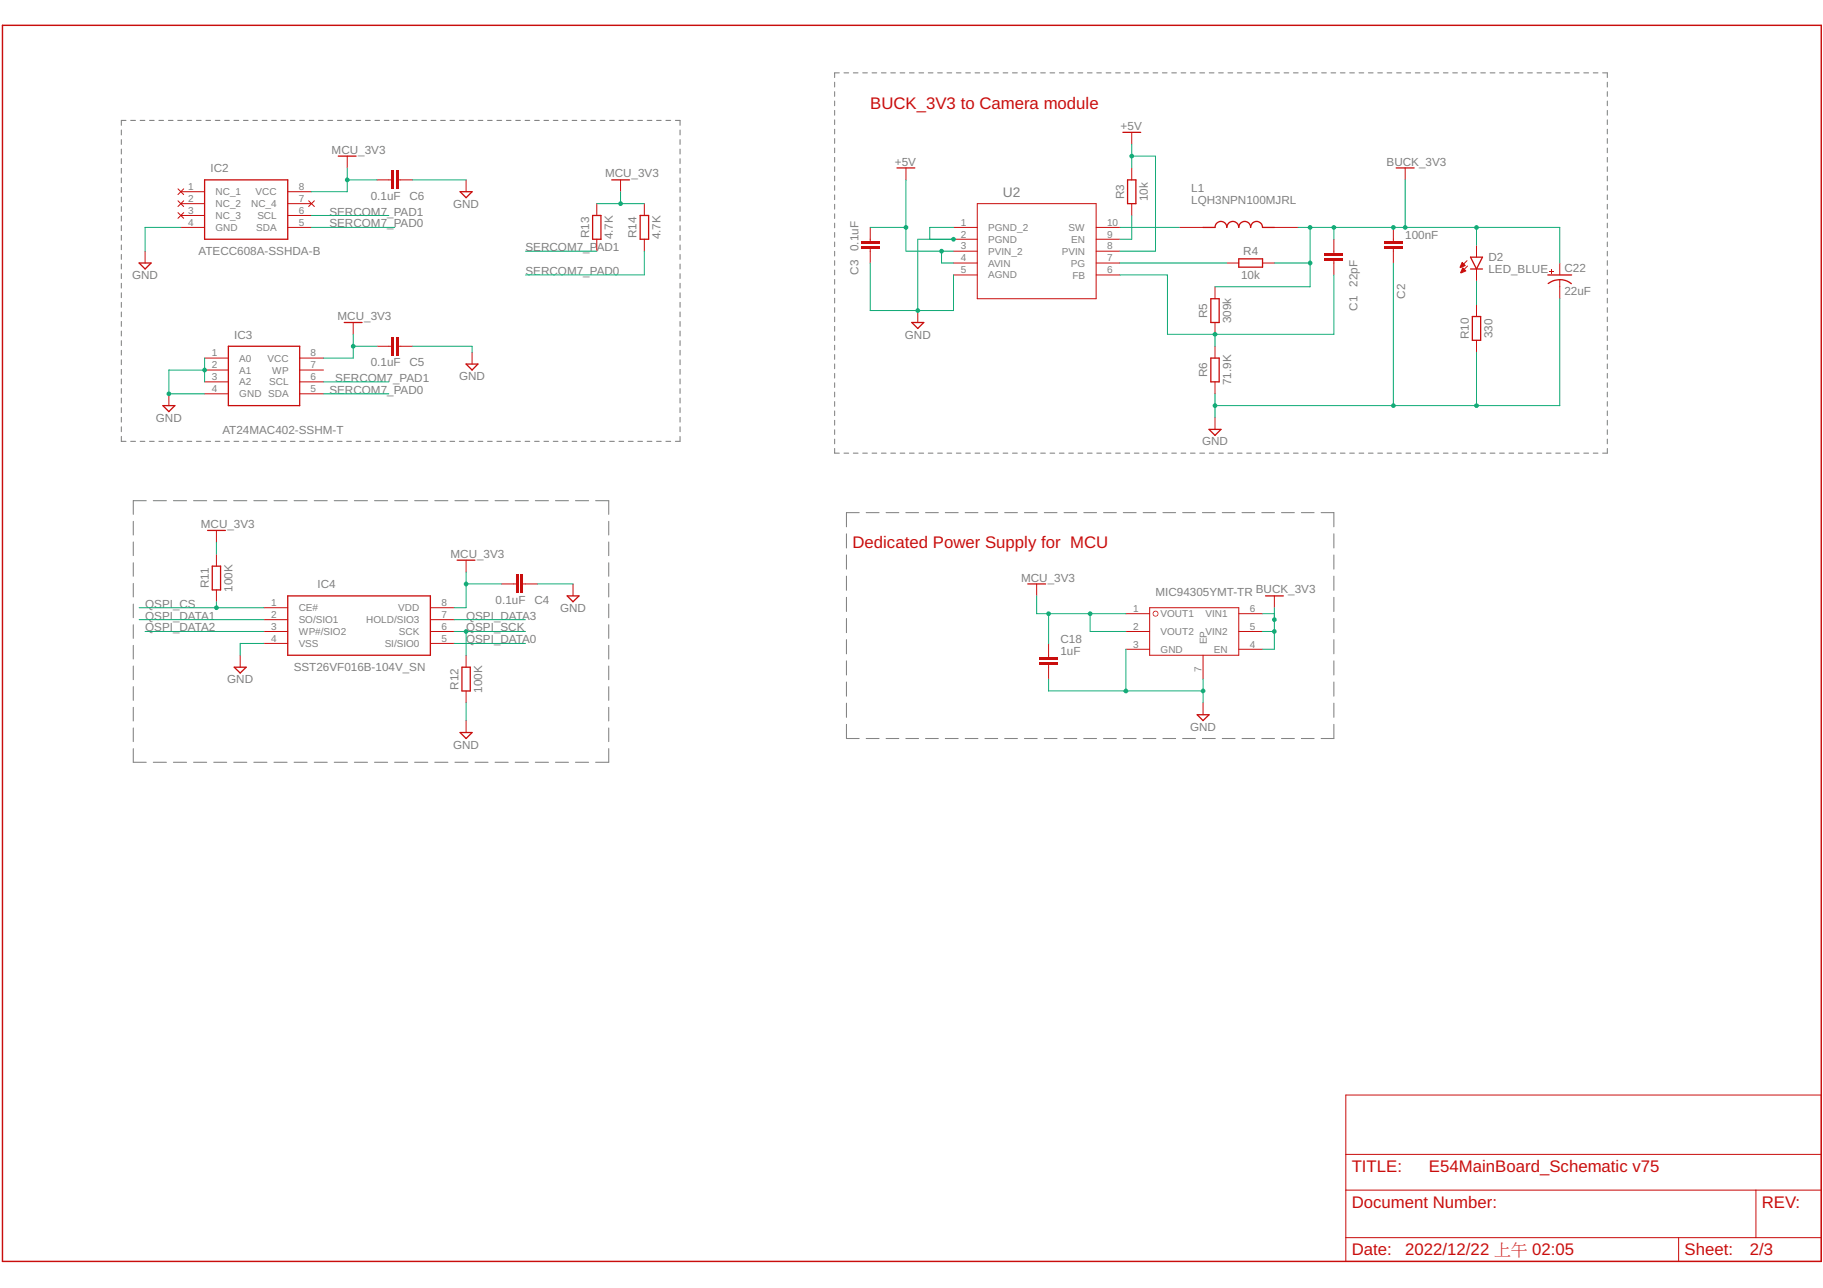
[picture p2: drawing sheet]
<svg xmlns="http://www.w3.org/2000/svg" width="297mm" height="210mm" viewBox="0 0 297 210" stroke-linecap="round" stroke-linejoin="round" font-family="sans-serif">
<g fill="none" stroke="#808080" stroke-width=".17">
<path d="M20.5 19.6h-.7v.8M21.3 19.6h.8M22.8 19.6h.8M24.4 19.6h.7M25.9 19.6h.7M27.4 19.6h.8M29 19.6h.7M30.5 19.6h.7M32 19.6h.8M33.5 19.6h.8M35.1 19.6h.7M36.6 19.6h.8"/>
<path d="M38.1 19.6h.8M39.7 19.6h.7M41.2 19.6h.8M42.7 19.6h.8M44.3 19.6h.7M45.8 19.6h.7M47.3 19.6h.8M48.8 19.6h.8M50.4 19.6h.7M51.9 19.6h.8M53.4 19.6h.8M55 19.6h.7"/>
<path d="M56.5 19.6h.8M58 19.6h.8M59.5 19.6h.8M61.1 19.6h.7M62.6 19.6h.8M64.1 19.6h.8M65.7 19.6h.7M67.2 19.6h.8M68.7 19.6h.8M70.3 19.6h.7M71.8 19.6h.8M73.3 19.6h.8"/>
<path d="M74.8 19.6h.8M76.4 19.6h.8M77.9 19.6h.8M79.4 19.6h.8M81 19.6h.7M82.5 19.6h.8M84 19.6h.8M85.6 19.6h.7M87.1 19.6h.8M88.6 19.6h.8M90.1 19.6h.8M91.7 19.6h.8"/>
<path d="M93.2 19.6h.8M94.7 19.6h.8M96.3 19.6h.7M97.8 19.6h.8M99.3 19.6h.8M100.9 19.6h.7M102.4 19.6h.8M103.9 19.6h.8M105.5 19.6h.7M107 19.6h.7M108.5 19.6h.8M110 19.6h.8v.8"/>
<path d="M136 13.4v.8M136 14.9v.8M136 16.5v.7M136 18v.8M136 19.5v.8M136.8 11.9h-.8v.7M137.5 11.9h.8M139 11.9h.8M140.6 11.9h.7M142.1 11.9h.8M143.6 11.9h.8M145.1 11.9h.8"/>
<path d="M146.7 11.9h.7M148.2 11.9h.7M149.7 11.9h.8M151.3 11.9h.7M152.8 11.9h.7M154.3 11.9h.8M155.8 11.9h.8M157.4 11.9h.7M158.9 11.9h.7M160.4 11.9h.8M161.9 11.9h.8M163.4 11.9h.8"/>
<path d="M165 11.9h.8M166.5 11.9h.8M168 11.9h.8M169.6 11.9h.7M171.1 11.9h.8M172.6 11.9h.8M174.1 11.9h.8M175.7 11.9h.7M177.2 11.9h.7M178.7 11.9h.8M180.2 11.9h.8M181.8 11.9h.7"/>
<path d="M183.3 11.9h.8M184.8 11.9h.8M186.4 11.9h.7M187.9 11.9h.7M189.4 11.9h.8M190.9 11.9h.8M192.4 11.9h.8M194 11.9h.7M195.5 11.9h.8M197 11.9h.8M198.6 11.9h.7M200.1 11.9h.8"/>
<path d="M201.6 11.9h.8M203.1 11.9h.8M204.7 11.9h.7M206.2 11.9h.7M207.7 11.9h.8M209.2 11.9h.8M210.8 11.9h.7M212.3 11.9h.8M213.8 11.9h.8M215.3 11.9h.8M216.9 11.9h.7M218.4 11.9h.8"/>
<path d="M219.9 11.9h.8M221.4 11.9h.8M223 11.9h.7M224.5 11.9h.8M226 11.9h.8M227.6 11.9h.7M229.1 11.9h.7M230.6 11.9h.8M232.1 11.9h.8M233.7 11.9h.7M235.2 11.9h.7M236.7 11.9h.8"/>
<path d="M238.2 11.9h.8M239.8 11.9h.7M241.3 11.9h.7M242.8 11.9h.8M244.3 11.9h.8M245.9 11.9h.7M247.4 11.9h.8M248.9 11.9h.8M250.4 11.9h.8M252 11.9h.7M253.5 11.9h.8M255 11.9h.8"/>
<path d="M256.5 11.9h.8M258.1 11.9h.7M259.6 11.9h.8M261.1 11.9h.8v.7M261.9 13.4v.8M261.9 14.9v.8M261.9 16.5v.7M261.9 18v.8M261.9 19.5v.8M19.8 21.2v.8M19.8 22.8v.7M19.8 24.3v.8"/>
<path d="M19.8 25.9v.8M19.8 27.4v.8M19.8 29v.8M19.8 30.5v.8M19.8 32.1v.8M19.8 33.7v.8M19.8 35.2v.8M19.8 36.8v.8M19.8 38.4v.8M19.8 39.9v.8M110.8 21.2v.8M110.8 22.8v.7"/>
<path d="M110.8 24.3v.8M110.8 25.9v.8M110.8 27.4v.8M110.8 29v.8M110.8 30.5v.8M110.8 32.1v.8M110.8 33.7v.8M110.8 35.2v.8M110.8 36.8v.8M110.8 38.4v.8M110.8 39.9v.8M136 21.1v.7"/>
<path d="M136 22.6v.8M136 24.1v.8M136 25.7v.7M136 27.2v.7M136 28.7v.8M136 30.2v.8M136 31.8v.7M136 33.3v.8M136 34.8v.8M136 36.4v.7M136 37.9v.8M136 39.4v.8"/>
<path d="M261.9 21.1v.7M261.9 22.6v.8M261.9 24.1v.8M261.9 25.7v.7M261.9 27.2v.7M261.9 28.7v.8M261.9 30.2v.8M261.9 31.8v.7M261.9 33.3v.8M261.9 34.8v.8M261.9 36.4v.7M261.9 37.9v.8"/>
<path d="M261.9 39.4v.8M19.8 41.5v.8M19.8 43v.8M19.8 44.6v.8M19.8 46.2v.7M19.8 47.7v.8M19.8 49.3v.8M19.8 50.8v.8M19.8 52.4v.8M19.8 54v.8M19.8 55.5v.8M19.8 57.1v.8"/>
<path d="M19.8 58.6v.8M110.8 41.5v.8M110.8 43v.8M110.8 44.6v.8M110.8 46.2v.7M110.8 47.7v.8M110.8 49.3v.8M110.8 50.8v.8M110.8 52.4v.8M110.8 54v.8M110.8 55.5v.8M110.8 57.1v.8"/>
<path d="M110.8 58.6v.8M136 41v.7M136 42.5v.7M136 44v.8M136 45.6v.7M136 47.1v.7M136 48.6v.8M136 50.1v.8M136 51.7v.7M136 53.2v.8M136 54.7v.8M136 56.3v.7"/>
<path d="M136 57.8v.7M136 59.3v.8M261.9 41v.7M261.9 42.5v.7M261.9 44v.8M261.9 45.6v.7M261.9 47.1v.7M261.9 48.6v.8M261.9 50.1v.8M261.9 51.7v.7M261.9 53.2v.8M261.9 54.7v.8"/>
<path d="M261.9 56.3v.7M261.9 57.8v.7M261.9 59.3v.8M19.8 60.2v.8M19.8 61.8v.8M19.8 63.3v.8M19.8 64.9v.8M19.8 66.4v.8M19.8 68v.8M19.8 69.6v.8M19.8 71.1v.8h.7M21.3 71.9h.8"/>
<path d="M22.8 71.9h.8M24.4 71.9h.7M25.9 71.9h.7M27.4 71.9h.8M29 71.9h.7M30.5 71.9h.7M32 71.9h.8M33.5 71.9h.8M35.1 71.9h.7M36.6 71.9h.8M38.1 71.9h.8M39.7 71.9h.7"/>
<path d="M41.2 71.9h.8M42.7 71.9h.8M44.3 71.9h.7M45.8 71.9h.7M47.3 71.9h.8M48.8 71.9h.8M50.4 71.9h.7M51.9 71.9h.8M53.4 71.9h.8M55 71.9h.7M56.5 71.9h.8M58 71.9h.8"/>
<path d="M59.5 71.9h.8M61.1 71.9h.7M62.6 71.9h.8M64.1 71.9h.8M65.7 71.9h.7M67.2 71.9h.8M68.7 71.9h.8M70.3 71.9h.7M71.8 71.9h.8M73.3 71.9h.8M74.8 71.9h.8M76.4 71.9h.8"/>
<path d="M77.9 71.9h.8M79.4 71.9h.8M81 71.9h.7M82.5 71.9h.8M84 71.9h.8M85.6 71.9h.7M87.1 71.9h.8M88.6 71.9h.8M90.1 71.9h.8M91.7 71.9h.8M93.2 71.9h.8M94.7 71.9h.8"/>
<path d="M96.3 71.9h.7M97.8 71.9h.8M99.3 71.9h.8M100.9 71.9h.7M102.4 71.9h.8M103.9 71.9h.8M105.5 71.9h.7M107 71.9h.7M108.5 71.9h.8M110.8 60.2v.8M110.8 61.8v.8M110.8 63.3v.8"/>
<path d="M110.8 64.9v.8M110.8 66.4v.8M110.8 68v.8M110.8 69.6v.8M110.8 71.1v.8h-.8M136 60.9v.7M136 62.4v.7M136 63.9v.8M136 65.4v.8M136 67v.7M136 68.5v.8M136 70v.8"/>
<path d="M136 71.6v.7M136 73.1v.8h.8M137.5 73.9h.8M139 73.9h.8M140.6 73.9h.7M142.1 73.9h.8M143.6 73.9h.8M145.1 73.9h.8M146.7 73.9h.7M148.2 73.9h.7M149.7 73.9h.8M151.3 73.9h.7"/>
<path d="M152.8 73.9h.7M154.3 73.9h.8M155.8 73.9h.8M157.4 73.9h.7M158.9 73.9h.7M160.4 73.9h.8M161.9 73.9h.8M163.4 73.9h.8M165 73.9h.8M166.5 73.9h.8M168 73.9h.8M169.6 73.9h.7"/>
<path d="M171.1 73.9h.8M172.6 73.9h.8M174.1 73.9h.8M175.7 73.9h.7M177.2 73.9h.7M178.7 73.9h.8M180.2 73.9h.8M181.8 73.9h.7M183.3 73.9h.8M184.8 73.9h.8M186.4 73.9h.7M187.9 73.9h.7"/>
<path d="M189.4 73.9h.8M190.9 73.9h.8M192.4 73.9h.8M194 73.9h.7M195.5 73.9h.8M197 73.9h.8M198.6 73.9h.7M200.1 73.9h.8M201.6 73.9h.8M203.1 73.9h.8M204.7 73.9h.7M206.2 73.9h.7"/>
<path d="M207.7 73.9h.8M209.2 73.9h.8M210.8 73.9h.7M212.3 73.9h.8M213.8 73.9h.8M215.3 73.9h.8M216.9 73.9h.7M218.4 73.9h.8M219.9 73.9h.8M221.4 73.9h.8M223 73.9h.7M224.5 73.9h.8"/>
<path d="M226 73.9h.8M227.6 73.9h.7M229.1 73.9h.7M230.6 73.9h.8M232.1 73.9h.8M233.7 73.9h.7M235.2 73.9h.7M236.7 73.9h.8M238.2 73.9h.8M239.8 73.9h.7M241.3 73.9h.7M242.8 73.9h.8"/>
<path d="M244.3 73.9h.8M245.9 73.9h.7M247.4 73.9h.8M248.9 73.9h.8M250.4 73.9h.8M252 73.9h.7M253.5 73.9h.8M255 73.9h.8M256.5 73.9h.8M258.1 73.9h.7M259.6 73.9h.8M261.9 60.9v.7"/>
<path d="M261.9 62.4v.7M261.9 63.9v.8M261.9 65.4v.8M261.9 67v.7M261.9 68.5v.8M261.9 70v.8M261.9 71.6v.7M261.9 73.1v.8h-.8M21.7 85v2.2M21.7 88.3v2.3M21.7 91.7v2.2M21.7 95.1v2.2"/>
<path d="M21.7 98.4v2.3M23.8 81.6h-2.1v2.2M25 81.6h2.1M28.3 81.6h2.1M31.5 81.6h2.2M34.8 81.6h2.1M38.1 81.6h2.1M41.4 81.6h2.1M44.6 81.6h2.2M47.9 81.6h2.1M51.2 81.6h2.1M54.5 81.6h2.1"/>
<path d="M57.7 81.6h2.2M61 81.6h2.2M64.3 81.6h2.1M67.6 81.6h2.1M70.8 81.6h2.2M74.1 81.6h2.2M77.4 81.6h2.1M80.7 81.6h2.1M83.9 81.6h2.2M87.2 81.6h2.2M90.5 81.6h2.1M93.8 81.6h2.1"/>
<path d="M97 81.6h2.2v2.2M99.2 85v2.2M99.2 88.3v2.3M99.2 91.7v2.2M99.2 95.1v2.2M99.2 98.4v2.3M137.9 87v2.3M137.9 90.4v2.4M137.9 93.9v2.3M137.9 97.3v2.4M140 83.5h-2.1v2.4M141.1 83.5h2.1"/>
<path d="M144.4 83.5h2.1M147.6 83.5h2.1M150.8 83.5h2.1M154 83.5h2.1M157.3 83.5h2M160.5 83.5h2.1M163.7 83.5h2.1M166.9 83.5h2.1M170.2 83.5h2M173.4 83.5h2.1M176.6 83.5h2.1M179.8 83.5h2.1"/>
<path d="M183 83.5h2.1M186.3 83.5h2M189.5 83.5h2.1M192.7 83.5h2.1M195.9 83.5h2.1M199.2 83.5h2M202.4 83.5h2M205.6 83.5h2.1M208.8 83.5h2.1M212 83.5h2.1M215.3 83.5h2v2.4M217.3 87v2.3"/>
<path d="M217.3 90.4v2.4M217.3 93.9v2.3M217.3 97.3v2.4M21.7 101.8v2.2M21.7 105.2v2.2M21.7 108.5v2.3M21.7 111.9v2.2M21.7 115.3v2.2M21.7 118.6v2.3M99.2 101.8v2.2M99.2 105.2v2.2M99.2 108.5v2.3"/>
<path d="M99.2 111.9v2.2M99.2 115.3v2.2M99.2 118.6v2.3M137.9 100.8v2.3M137.9 104.2v2.4M137.9 107.7v2.3M137.9 111.1v2.4M137.9 114.6v2.3M137.9 118v2.4h2.1M217.3 100.8v2.3M217.3 104.2v2.4M217.3 107.7v2.3"/>
<path d="M217.3 111.1v2.4M217.3 114.6v2.3M217.3 118v2.4h-2M21.7 122v2.2h2.1M25 124.2h2.1M28.3 124.2h2.1M31.5 124.2h2.2M34.8 124.2h2.1M38.1 124.2h2.1M41.4 124.2h2.1M44.6 124.2h2.2M47.9 124.2h2.1"/>
<path d="M51.2 124.2h2.1M54.5 124.2h2.1M57.7 124.2h2.2M61 124.2h2.2M64.3 124.2h2.1M67.6 124.2h2.1M70.8 124.2h2.2M74.1 124.2h2.2M77.4 124.2h2.1M80.7 124.2h2.1M83.9 124.2h2.2M87.2 124.2h2.2"/>
<path d="M90.5 124.2h2.1M93.8 124.2h2.1M99.2 122v2.2h-2.2M141.1 120.4h2.1M144.4 120.4h2.1M147.6 120.4h2.1M150.8 120.4h2.1M154 120.4h2.1M157.3 120.4h2M160.5 120.4h2.1M163.7 120.4h2.1M166.9 120.4h2.1"/>
<path d="M170.2 120.4h2M173.4 120.4h2.1M176.6 120.4h2.1M179.8 120.4h2.1M183 120.4h2.1M186.3 120.4h2M189.5 120.4h2.1M192.7 120.4h2.1M195.9 120.4h2.1M199.2 120.4h2M202.4 120.4h2M205.6 120.4h2.1"/>
<path d="M208.8 120.4h2.1M212 120.4h2.1"/>
</g>
<path d="M.4 4.1h296.4v201.5h-296.4z" fill="none" stroke="#c90d0c" stroke-width=".23"/>
<g fill="none" stroke="#c90d0c" stroke-width=".16">
<path d="M29 30.8l.9 .9M29 32.7l.9 1M29 34.6l.9 1M29.5 31.2h3.8M29.5 33.2h3.8M29.5 35.1h3.8M29.5 37.1h3.8M29.9 30.8l-.9 .9M29.9 32.7l-.9 1M29.9 34.6l-.9 1M46.9 31.2h3.9M46.9 33.2h3.9"/>
<path d="M46.9 35.1h3.9M46.9 37.1h3.9M50.3 32.7l.9 1M51.2 32.7l-.9 1M155.4 37.1h3.8M155.4 39h3.8M159.2 33.2h19.4v15.5h-19.4zM178.6 37.1h3.9M178.6 39h3.9M184.4 21.6v1.9M184.4 27.4v1.9M184.4 33.2v1.9"/>
<path d="M192.2 37.1h3.8M207.6 37.1h3.9M33.3 58.4h3.9M48.8 58.4h3.9M155.4 40.9h3.8M155.4 42.9h3.8M155.4 44.8h3.8M178.6 40.9h3.9M178.6 42.9h3.9M178.6 44.8h3.9M198 46.7v2M198 52.6v1.9"/>
<path d="M198 56.4v2M199.9 42.9h1.9M205.7 42.9h1.9M33.3 60.3h3.9M33.3 62.2h3.9M33.3 64.2h3.9M48.8 60.3h3.9M48.8 62.2h3.9M48.8 64.2h3.9M198 62.2v2M198 68.1v1.9M43 99h3.9"/>
<path d="M70.1 99h3.9M43 101h3.9M43 102.9h3.9M43 104.9h3.9M70.1 101h3.9M70.1 102.9h3.9M70.1 104.9h3.9M219.3 178.5h77.5v27.1h-77.5zM219.3 194h77.5M219.3 188.1h77.5M286.1 194v7.7M219.3 201.7h77.5"/>
<path d="M273.5 201.7v3.9"/>
</g>
<path d="M33.3 29.3h13.6v9.7h-13.6zM183 21.6h2.9M183.7 29.3h1.4v3.9h-1.4zM196 37.1h2a.96 .96 0 0 1 .9-1 .96 .96 0 0 1 1 1 .97 .97 0 0 1 1-1 .97 .97 0 0 1 .9 1 .96 .96 0 0 1 1-1 .96 .96 0 0 1 1 1 .97 .97 0 0 1 .9-1 .97 .97 0 0 1 1 1h1.9M37.2 56.4h11.6v9.7h-11.6zM197.3 48.7h1.3v3.9h-1.3zM197.3 58.4h1.3v3.8h-1.3zM201.8 42.2h3.9v1.3h-3.9zM197 70h1.9l-.9 1zM46.9 97.1h23.2v9.7h-23.2z" fill="none" stroke="#c90d0c" stroke-width=".21"/>
<path d="M215.8 42.3h3.1" fill="none" stroke="#c90d0c" stroke-width=".38"/>
<path d="M215.8 42.1h3.1v.4h-3.1zM215.8 42.1v.4h3.1v-.4z" fill="#c90d0c"/>
<path d="M215.8 41.5h3.1" fill="none" stroke="#c90d0c" stroke-width=".38"/>
<path d="M215.8 41.3h3.1v.4h-3.1zM215.8 41.3v.4h3.1v-.4z" fill="#c90d0c"/>
<path d="M217.3 39v2.3M217.3 42.5v2.3" fill="none" stroke="#c90d0c" stroke-width=".16"/>
<path d="M225.5 40.3h3.1" fill="none" stroke="#c90d0c" stroke-width=".38"/>
<path d="M225.5 40.2h3.1v.3h-3.1zM225.5 40.2v.3h3.1v-.3z" fill="#c90d0c"/>
<path d="M225.5 39.6h3.1" fill="none" stroke="#c90d0c" stroke-width=".38"/>
<path d="M225.5 39.4h3.1v.4h-3.1zM225.5 39.4v.4h3.1v-.4z" fill="#c90d0c"/>
<path d="M147.6 27.4v1.9M227 37.1v2.3M149.5 50.6v2M227 40.5v2.4" fill="none" stroke="#c90d0c" stroke-width=".16"/>
<path d="M146.2 27.4h2.9M148.6 52.6h1.9l-1 .9z" fill="none" stroke="#c90d0c" stroke-width=".21"/>
<path d="M140.3 40.3h3" fill="none" stroke="#c90d0c" stroke-width=".38"/>
<path d="M140.2 40.2h3.1v.3h-3zM140.3 40.2v.3h3v-.3z" fill="#c90d0c"/>
<path d="M140.3 39.6h3" fill="none" stroke="#c90d0c" stroke-width=".38"/>
<path d="M140.2 39.4h3.1v.4h-3zM140.3 39.4v.4h3v-.4z" fill="#c90d0c"/>
<g fill="none" stroke="#c90d0c" stroke-width=".16">
<path d="M141.8 37.1v2.3M23.6 40.9v2M141.8 40.5v2.4M27.5 64.2v1.9M187.3 99h14.5v7.8h-14.5zM39.1 106.8v1.9M183.5 100h3.8M183.5 102.9h3.8M183.5 105.8h3.8M196 106.8v3.9M201.8 100h3.9M201.8 102.9h3.9"/>
<path d="M201.8 105.8h3.9"/>
</g>
<path d="M22.7 42.9h1.9l-1 .9zM26.5 66.1h2l-1 1zM38.2 108.7h1.9l-1 1z" fill="none" stroke="#c90d0c" stroke-width=".21"/>
<path d="M188 99.7a.47 .47 0 0 1 .7 .1 .47 .47 0 0 1-.3 .6 .47 .47 0 0 1-.6-.4h.1a.36 .36 0 0 1 .5-.4 .36 .36 0 0 1 .2 .6 .36 .36 0 0 1-.6 0l-.2-.2z" fill-rule="evenodd" fill="#c90d0c"/>
<path d="M188 99.7l.1-.2 .4 .1 .2 .3v.4l-.4 .2-.3-.1-.2-.4h.1l.1-.3h.5l.1 .2-.1 .4-.3 .1-.4-.4zM188 99.7l-.2 .3 .4 .4 .3-.1 .1-.2-.1-.4h-.3l-.4 .3 .2 .4 .3 .1 .4-.2v-.4l-.2-.3-.4-.1z" fill="#c90d0c"/>
<path d="M167.5 95.2h2.9M206.2 97.1h2.9M195.1 116.5h1.9l-1 .9z" fill="none" stroke="#c90d0c" stroke-width=".21"/>
<path d="M168.9 95.2v1.9M207.6 97.1v1.9M196 114.5v2" fill="none" stroke="#c90d0c" stroke-width=".16"/>
<path d="M169.3 108.1h3.1" fill="none" stroke="#c90d0c" stroke-width=".38"/>
<path d="M169.3 107.9h3.1v.4h-3.1zM169.3 107.9v.4h3.1v-.4z" fill="#c90d0c"/>
<path d="M169.3 107.4h3.1" fill="none" stroke="#c90d0c" stroke-width=".38"/>
<path d="M169.3 107.2h3.1v.4h-3.1zM169.3 107.2v.4h3.1v-.4z" fill="#c90d0c"/>
<g fill="none" stroke="#c90d0c" stroke-width=".16">
<path d="M240.6 40v1.9M57.6 52.6v1.9M239 42.5l-1 1M239.1 43.3l-1 1.1M240.6 43.8v2M240.6 49.7v1.9M240.6 55.5v1.9M35.3 86.4v2M35.3 90.3v2M35.3 96.1v2M75.9 91.3v1.9M75.9 106.8v1.9"/>
<path d="M75.9 112.6v1.9M75.9 117.4v2M170.9 104.9v2.3M170.9 108.3v2.4"/>
</g>
<path d="M56.1 52.6h2.9M239.6 41.9h2l-1 1.9zM239.6 43.8h2M239.9 51.6h1.4v3.9h-1.4zM33.8 86.4h2.9M34.6 92.3h1.3v3.8h-1.3zM74.5 91.3h2.9M75 119.4h1.9l-1 1zM75.3 108.7h1.3v3.9h-1.3z" fill="none" stroke="#c90d0c" stroke-width=".21"/>
<g fill="#c90d0c" stroke="#c90d0c" stroke-width=".16">
<path d="M238.2 42.8l.5 .5-.7 .3z" fill-rule="evenodd"/>
<path d="M238.3 43.6l.5 .5-.7 .4z" fill-rule="evenodd"/>
</g>
<path d="M85 93.6v3.1" fill="none" stroke="#c90d0c" stroke-width=".38"/>
<path d="M84.9 93.6h.3v3.1h-.3zM84.9 93.6v3.1h.3v-3.1z" fill="#c90d0c"/>
<path d="M84.3 93.6v3.1" fill="none" stroke="#c90d0c" stroke-width=".38"/>
<path d="M84.1 93.6h.4v3.1h-.4zM84.1 93.6v3.1h.4v-3.1z" fill="#c90d0c"/>
<path d="M81.7 95.2h2.4M85.2 95.2h2.4M93.4 95.2v1.9" fill="none" stroke="#c90d0c" stroke-width=".16"/>
<path d="M92.4 97.1h1.9l-.9 1z" fill="none" stroke="#c90d0c" stroke-width=".21"/>
<path d="M64.7 54.9v3.1" fill="none" stroke="#c90d0c" stroke-width=".38"/>
<path d="M64.5 54.9h.4v3.1h-.4zM64.5 54.9v3.1h.4v-3.1z" fill="#c90d0c"/>
<path d="M63.9 54.9v3.1" fill="none" stroke="#c90d0c" stroke-width=".38"/>
<path d="M63.7 54.9h.4v3.1h-.4zM63.7 54.9v3.1h.4v-3.1z" fill="#c90d0c"/>
<path d="M61.4 56.4h2.3M64.9 56.4h2.3" fill="none" stroke="#c90d0c" stroke-width=".16"/>
<path d="M64.7 27.8v3.1" fill="none" stroke="#c90d0c" stroke-width=".38"/>
<path d="M64.5 27.8h.4v3.1h-.4zM64.5 27.8v3.1h.4v-3.1z" fill="#c90d0c"/>
<path d="M63.9 27.8v3.1" fill="none" stroke="#c90d0c" stroke-width=".38"/>
<path d="M63.7 27.8h.4v3.1h-.4zM63.7 27.8v3.1h.4v-3.1z" fill="#c90d0c"/>
<path d="M56.6 25.4v2M61.4 29.3h2.3M64.9 29.3h2.3M75.9 29.3v1.9M97.2 33.2v1.9M97.2 39v1.9M101.1 29.3v1.9M105 33.2v1.9M105 39v1.9M76.9 57.4v1.9M254.1 45.6v1.1" fill="none" stroke="#c90d0c" stroke-width=".16"/>
<path d="M55.1 25.4h2.9M75 31.2h1.9l-1 1zM96.6 35.1h1.3v3.9h-1.3zM99.7 29.3h2.9M104.3 35.1h1.4v3.9h-1.4zM75.9 59.3h2l-1 1zM252.2 44.8h3.9M252.3 46.2a3.1 3.1 0 0 1 3.7 0" fill="none" stroke="#c90d0c" stroke-width=".21"/>
<g fill="#c90d0c">
<path d="M252.4 44.2h.7v.1h-.7z" fill-rule="evenodd"/>
<path d="M252.7 43.9h.1v.7h-.1z" fill-rule="evenodd"/>
</g>
<g fill="#c90d0c">
<path d="M252.4 44.2h.7v.1h-.7zM252.4 44.2v.1h.7v-.1z"/>
<path d="M252.7 43.9h.1v.7h-.1zM252.7 43.9v.7h.1v-.7z"/>
</g>
<path d="M229 27.4v1.9M254.1 42.9v1.9M254.1 46.7v2" fill="none" stroke="#c90d0c" stroke-width=".16"/>
<path d="M227.5 27.4h2.9" fill="none" stroke="#c90d0c" stroke-width=".21"/>
<path d="M227 42.9v23.2M240.6 57.4v8.7M254.1 48.7v17.4h-56.1M198 64.2v3.9" fill="none" stroke="#0dab76" stroke-width=".16"/>
<g fill="#0dab76">
<circle cx="198" cy="66.1" r=".38"/>
<circle cx="227" cy="66.1" r=".38"/>
<circle cx="240.6" cy="66.1" r=".38"/>
</g>
<g fill="#0dab76">
<path d="M197.6 66.1a.4 .4 0 0 1 .8 0 .4 .4 0 0 1-.8 0zM197.6 66.1a.4 .4 0 0 0 .8 0 .4 .4 0 0 0-.8 0z"/>
<path d="M226.7 66.1a.38 .38 0 0 1 .7 0 .38 .38 0 0 1-.7 0zM226.7 66.1a.38 .38 0 0 0 .7 0 .38 .38 0 0 0-.7 0z"/>
<path d="M240.2 66.1a.4 .4 0 0 1 .8 0 .4 .4 0 0 1-.8 0zM240.2 66.1a.4 .4 0 0 0 .8 0 .4 .4 0 0 0-.8 0z"/>
</g>
<path d="M155.4 39h-5.9v11.6M155.4 37.1h-3.9v1.9M141.8 42.9v7.7h13.6v-5.8" fill="none" stroke="#0dab76" stroke-width=".16"/>
<g fill="#0dab76">
<circle cx="149.5" cy="50.6" r=".38"/>
<circle cx="155.4" cy="39" r=".38"/>
</g>
<g fill="#0dab76">
<path d="M149.2 50.6a.38 .38 0 0 1 .7 0 .38 .38 0 0 1-.7 0zM149.2 50.6a.38 .38 0 0 0 .7 0 .38 .38 0 0 0-.7 0z"/>
<path d="M155 39a.38 .38 0 0 1 .7 0 .38 .38 0 0 1-.7 0zM155 39a.38 .38 0 0 0 .7 0 .38 .38 0 0 0-.7 0z"/>
</g>
<path d="M29.5 37.1h-5.9v3.8M33.3 58.4v3.8M27.5 64.2h5.8" fill="none" stroke="#0dab76" stroke-width=".16"/>
<circle cx="33.3" cy="60.3" r=".38" fill="#0dab76"/>
<path d="M33 60.3a.38 .38 0 0 1 .7 0 .38 .38 0 0 1-.7 0zM33 60.3a.38 .38 0 0 0 .7 0 .38 .38 0 0 0-.7 0z" fill="#0dab76"/>
<path d="M33.3 60.3h-5.8v3.9" fill="none" stroke="#0dab76" stroke-width=".16"/>
<circle cx="27.5" cy="64.2" r=".38" fill="#0dab76"/>
<path d="M27.1 64.2a.4 .4 0 0 1 .8 0 .4 .4 0 0 1-.8 0zM27.1 64.2a.4 .4 0 0 0 .8 0 .4 .4 0 0 0-.8 0z" fill="#0dab76"/>
<path d="M43 104.9h-3.9v1.9M183.5 105.8v6.8h12.5M196 110.7v3.8" fill="none" stroke="#0dab76" stroke-width=".16"/>
<circle cx="196" cy="112.6" r=".38" fill="#0dab76"/>
<path d="M195.6 112.6a.4 .4 0 0 1 .8 0 .4 .4 0 0 1-.8 0zM195.6 112.6a.4 .4 0 0 0 .8 0 .4 .4 0 0 0-.8 0z" fill="#0dab76"/>
<path d="M170.9 110.7v1.9h12.6" fill="none" stroke="#0dab76" stroke-width=".16"/>
<circle cx="183.5" cy="112.6" r=".38" fill="#0dab76"/>
<path d="M183.1 112.6a.38 .38 0 0 1 .7 0 .38 .38 0 0 1-.7 0zM183.1 112.6a.38 .38 0 0 0 .7 0 .38 .38 0 0 0-.7 0z" fill="#0dab76"/>
<path d="M67.2 29.3h8.7M182.5 37.1h9.7M184.4 35.1v3.9h-1.9M184.4 23.5v3.9M184.4 25.4h3.9v15.5h-5.8M67.2 56.4h9.7v1M87.6 95.2h5.8M75.9 114.5v2.9" fill="none" stroke="#0dab76" stroke-width=".16"/>
<circle cx="184.4" cy="25.4" r=".38" fill="#0dab76"/>
<path d="M184 25.4a.4 .4 0 0 1 .8 0 .4 .4 0 0 1-.8 0zM184 25.4a.4 .4 0 0 0 .8 0 .4 .4 0 0 0-.8 0z" fill="#0dab76"/>
<path d="M141.8 37.1h5.8M147.6 29.3v11.6h7.8M153.4 40.9v2h2" fill="none" stroke="#0dab76" stroke-width=".16"/>
<g fill="#0dab76">
<circle cx="147.6" cy="37.1" r=".38"/>
<circle cx="153.4" cy="40.9" r=".38"/>
</g>
<g fill="#0dab76">
<path d="M147.2 37.1a.4 .4 0 0 1 .8 0 .4 .4 0 0 1-.8 0zM147.2 37.1a.4 .4 0 0 0 .8 0 .4 .4 0 0 0-.8 0z"/>
<path d="M153 40.9a.4 .4 0 0 1 .8 0 .4 .4 0 0 1-.8 0zM153 40.9a.4 .4 0 0 0 .8 0 .4 .4 0 0 0-.8 0z"/>
</g>
<path d="M182.5 44.8h7.7v9.7h27.1v-9.7M198 54.5v1.9" fill="none" stroke="#0dab76" stroke-width=".16"/>
<circle cx="198" cy="54.5" r=".38" fill="#0dab76"/>
<path d="M197.6 54.5a.4 .4 0 0 1 .8 0 .4 .4 0 0 1-.8 0zM197.6 54.5a.4 .4 0 0 0 .8 0 .4 .4 0 0 0-.8 0z" fill="#0dab76"/>
<path d="M182.5 42.9h17.4M168.9 97.1v2.9h14.6M177.6 100v2.9h5.9" fill="none" stroke="#0dab76" stroke-width=".16"/>
<g fill="#0dab76">
<circle cx="177.6" cy="100" r=".38"/>
<circle cx="170.9" cy="100" r=".38"/>
</g>
<g fill="#0dab76">
<path d="M177.2 100a.4 .4 0 0 1 .8 0 .4 .4 0 0 1-.8 0zM177.3 100a.38 .38 0 0 0 .7 0 .38 .38 0 0 0-.7 0z"/>
<path d="M170.5 100a.38 .38 0 0 1 .7 0 .38 .38 0 0 1-.7 0zM170.5 100a.38 .38 0 0 0 .7 0 .38 .38 0 0 0-.7 0z"/>
</g>
<path d="M75.9 93.2v5.8h-1.9M170.9 100v4.9" fill="none" stroke="#0dab76" stroke-width=".16"/>
<circle cx="75.9" cy="95.2" r=".38" fill="#0dab76"/>
<path d="M75.6 95.2a.38 .38 0 0 1 .7 0 .38 .38 0 0 1-.7 0zM75.6 95.2a.38 .38 0 0 0 .7 0 .38 .38 0 0 0-.7 0z" fill="#0dab76"/>
<path d="M57.6 54.5v3.9h-4.9M75.9 95.2h5.8" fill="none" stroke="#0dab76" stroke-width=".16"/>
<circle cx="57.6" cy="56.4" r=".38" fill="#0dab76"/>
<path d="M57.2 56.4a.38 .38 0 0 1 .7 0 .38 .38 0 0 1-.7 0zM57.2 56.4a.38 .38 0 0 0 .7 0 .38 .38 0 0 0-.7 0z" fill="#0dab76"/>
<path d="M56.6 27.4v3.8h-5.8M56.6 29.3h4.8M57.6 56.4h3.8M35.3 88.4v1.9" fill="none" stroke="#0dab76" stroke-width=".16"/>
<circle cx="56.6" cy="29.3" r=".38" fill="#0dab76"/>
<path d="M56.2 29.3a.4 .4 0 0 1 .8 0 .4 .4 0 0 1-.8 0zM56.2 29.3a.4 .4 0 0 0 .8 0 .4 .4 0 0 0-.8 0z" fill="#0dab76"/>
<path d="M97.2 33.2h7.8M101.1 31.2v2" fill="none" stroke="#0dab76" stroke-width=".16"/>
<circle cx="101.1" cy="33.2" r=".38" fill="#0dab76"/>
<path d="M100.7 33.2a.4 .4 0 0 1 .8 0 .4 .4 0 0 1-.8 0zM100.7 33.2a.4 .4 0 0 0 .8 0 .4 .4 0 0 0-.8 0z" fill="#0dab76"/>
<path d="M240.6 45.8v3.9M74 101h11.6M74 102.9h11.6" fill="none" stroke="#0dab76" stroke-width=".16"/>
<circle cx="75.9" cy="102.9" r=".38" fill="#0dab76"/>
<path d="M75.6 102.9a.38 .38 0 0 1 .7 0 .38 .38 0 0 1-.7 0zM75.6 102.9a.38 .38 0 0 0 .7 0 .38 .38 0 0 0-.7 0z" fill="#0dab76"/>
<path d="M22.7 99h20.3M35.3 98.1v.9M74 104.9h11.6M75.9 102.9v3.9" fill="none" stroke="#0dab76" stroke-width=".16"/>
<circle cx="35.3" cy="99" r=".38" fill="#0dab76"/>
<path d="M34.9 99a.38 .38 0 0 1 .7 0 .38 .38 0 0 1-.7 0zM34.9 99a.38 .38 0 0 0 .7 0 .38 .38 0 0 0-.7 0z" fill="#0dab76"/>
<path d="M50.8 37.1h13.5M50.8 35.1h12.6M85.6 40.9h11.6M105 40.9v3.9h-19.4M52.7 64.2h10.7M52.7 62.2h10.7M207.6 99v6.8h-1.9M22.7 101h20.3M23.6 102.9h19.4M205.7 100h1.9" fill="none" stroke="#0dab76" stroke-width=".16"/>
<circle cx="207.6" cy="101" r=".38" fill="#0dab76"/>
<path d="M207.3 101a.38 .38 0 0 1 .7 0 .38 .38 0 0 1-.7 0zM207.3 101a.38 .38 0 0 0 .7 0 .38 .38 0 0 0-.7 0z" fill="#0dab76"/>
<path d="M205.7 102.9h1.9" fill="none" stroke="#0dab76" stroke-width=".16"/>
<circle cx="207.6" cy="102.9" r=".38" fill="#0dab76"/>
<path d="M207.3 102.9a.38 .38 0 0 1 .7 0 .38 .38 0 0 1-.7 0zM207.3 102.9a.38 .38 0 0 0 .7 0 .38 .38 0 0 0-.7 0z" fill="#0dab76"/>
<path d="M211.5 37.1h42.6v5.8M229 29.3v7.8" fill="none" stroke="#0dab76" stroke-width=".16"/>
<circle cx="227" cy="37.1" r=".38" fill="#0dab76"/>
<path d="M226.7 37.1a.38 .38 0 0 1 .7 0 .38 .38 0 0 1-.7 0zM226.7 37.1a.38 .38 0 0 0 .7 0 .38 .38 0 0 0-.7 0z" fill="#0dab76"/>
<path d="M240.6 37.1v2.9" fill="none" stroke="#0dab76" stroke-width=".16"/>
<circle cx="240.6" cy="37.1" r=".38" fill="#0dab76"/>
<path d="M240.2 37.1a.4 .4 0 0 1 .8 0 .4 .4 0 0 1-.8 0zM240.2 37.1a.4 .4 0 0 0 .8 0 .4 .4 0 0 0-.8 0z" fill="#0dab76"/>
<path d="M213.5 42.9v3.8h-15.5" fill="none" stroke="#0dab76" stroke-width=".16"/>
<circle cx="213.5" cy="37.1" r=".38" fill="#0dab76"/>
<path d="M213.1 37.1a.38 .38 0 0 1 .7 0 .38 .38 0 0 1-.7 0zM213.1 37.1a.38 .38 0 0 0 .7 0 .38 .38 0 0 0-.7 0z" fill="#0dab76"/>
<path d="M213.5 37.1v5.8h-5.9" fill="none" stroke="#0dab76" stroke-width=".16"/>
<g fill="#0dab76">
<circle cx="213.5" cy="42.9" r=".38"/>
<circle cx="229" cy="37.1" r=".38"/>
</g>
<g fill="#0dab76">
<path d="M213.1 42.9a.38 .38 0 0 1 .7 0 .38 .38 0 0 1-.7 0zM213.1 42.9a.38 .38 0 0 0 .7 0 .38 .38 0 0 0-.7 0z"/>
<path d="M228.6 37.1a.38 .38 0 0 1 .7 0 .38 .38 0 0 1-.7 0zM228.6 37.1a.38 .38 0 0 0 .7 0 .38 .38 0 0 0-.7 0z"/>
</g>
<path d="M217.3 37.1v1.9" fill="none" stroke="#0dab76" stroke-width=".16"/>
<circle cx="217.3" cy="37.1" r=".38" fill="#0dab76"/>
<path d="M217 37.1a.38 .38 0 0 1 .7 0 .38 .38 0 0 1-.7 0zM217 37.1a.38 .38 0 0 0 .7 0 .38 .38 0 0 0-.7 0z" fill="#0dab76"/>
<g font-size="2.7" fill="#c90d0c">
<text x="141.8" y="17.7">BUCK_3V3 to Camera module</text>
<text x="138.9" y="89.4">Dedicated Power Supply for MCU</text>
<text x="220.2" y="191">TITLE:</text>
<text x="232.8" y="191">E54MainBoard_Schematic v75</text>
<text x="220.2" y="196.9">Document Number:</text>
<text x="287.1" y="196.9">REV:</text>
<text x="220.2" y="204.6">Date:</text>
<text x="229" y="204.6">2022/12/22 上午 02:05</text>
<text x="274.5" y="204.6">Sheet:</text>
<text x="285.1" y="204.6">2/3</text>
</g>
<text font-size="2.2" fill="#808080" x="163.4" y="32">U2</text>
<g font-size="1.9" fill="#808080">
<text x="182.6" y="21.2">+5V</text>
<text x="34.3" y="28.1">IC2</text>
<text x="54" y="25">MCU_3V3</text>
<text x="98.6" y="28.9">MCU_3V3</text>
<text x="145.8" y="27">+5V</text>
<text x="225.9" y="27">BUCK_3V3</text>
<text x="53.7" y="35.1">SERCOM7_PAD1</text>
<text x="60.4" y="32.6">0.1uF</text>
<text x="66.7" y="32.6">C6</text>
<text x="73.8" y="33.9">GND</text>
<text x="183.2" y="32.5" transform="rotate(-90 183.2 32.5)">R3</text>
<text x="187" y="32.8" transform="rotate(-90 187 32.8)">10k</text>
<text x="194.1" y="33.2">LQH3NPN100MJRL</text>
<text x="194.1" y="31.2">L1</text>
<text x="32.4" y="41.6">ATECC608A-SSHDA-B</text>
<text x="53.7" y="37.1">SERCOM7_PAD0</text>
<text x="85.6" y="40.9">SERCOM7_PAD1</text>
<text x="96" y="38.8" transform="rotate(-90 96 38.8)">R13</text>
<text x="99.9" y="39" transform="rotate(-90 99.9 39)">4.7K</text>
<text x="103.7" y="38.8" transform="rotate(-90 103.7 38.8)">R14</text>
<text x="107.6" y="39" transform="rotate(-90 107.6 39)">4.7K</text>
<text x="139.9" y="40.9" transform="rotate(-90 139.9 40.9)">0.1uF</text>
<text x="202.6" y="41.6">R4</text>
<text x="229" y="39">100nF</text>
<text x="21.5" y="45.5">GND</text>
<text x="85.6" y="44.8">SERCOM7_PAD0</text>
<text x="139.9" y="44.8" transform="rotate(-90 139.9 44.8)">C3</text>
<text x="202.2" y="45.5">10k</text>
<text x="221.2" y="46.7" transform="rotate(-90 221.2 46.7)">22pF</text>
<text x="242.5" y="44.4">LED_BLUE</text>
<text x="242.5" y="42.5">D2</text>
<text x="254.9" y="44.3">C22</text>
<text x="55" y="52.2">MCU_3V3</text>
<text x="196.7" y="51.8" transform="rotate(-90 196.7 51.8)">R5</text>
<text x="200.6" y="52.7" transform="rotate(-90 200.6 52.7)">309k</text>
<text x="221.2" y="50.6" transform="rotate(-90 221.2 50.6)">C1</text>
<text x="229" y="48.7" transform="rotate(-90 229 48.7)">C2</text>
<text x="254.9" y="48">22uF</text>
<text x="38.2" y="55.2">IC3</text>
<text x="60.4" y="59.7">0.1uF</text>
<text x="66.7" y="59.7">C5</text>
<text x="147.4" y="55.2">GND</text>
<text x="239.3" y="55.3" transform="rotate(-90 239.3 55.3)">R10</text>
<text x="243.2" y="55.1" transform="rotate(-90 243.2 55.1)">330</text>
<text x="53.7" y="64.2">SERCOM7_PAD0</text>
<text x="54.6" y="62.2">SERCOM7_PAD1</text>
<text x="74.8" y="61.9">GND</text>
<text x="196.7" y="61.5" transform="rotate(-90 196.7 61.5)">R6</text>
<text x="200.6" y="62.8" transform="rotate(-90 200.6 62.8)">71.9K</text>
<text x="25.4" y="68.7">GND</text>
<text x="36.2" y="70.7">AT24MAC402-SSHM-T</text>
<text x="195.9" y="72.6">GND</text>
<text x="32.7" y="86.1">MCU_3V3</text>
<text x="34" y="95.9" transform="rotate(-90 34 95.9)">R11</text>
<text x="51.7" y="95.8">IC4</text>
<text x="73.4" y="90.9">MCU_3V3</text>
<text x="166.4" y="94.8">MCU_3V3</text>
<text x="23.6" y="99">QSPI_CS</text>
<text x="23.6" y="101">QSPI_DATA1</text>
<text x="37.9" y="96.4" transform="rotate(-90 37.9 96.4)">100K</text>
<text x="75.9" y="101">QSPI_DATA3</text>
<text x="80.8" y="98.5">0.1uF</text>
<text x="87.1" y="98.5">C4</text>
<text x="91.3" y="99.7">GND</text>
<text x="188.3" y="97.1">MIC94305YMT-TR BUCK_3V3</text>
<text x="23.6" y="102.9">QSPI_DATA2</text>
<text x="75.9" y="102.9">QSPI_SCK</text>
<text x="75.9" y="104.9">QSPI_DATA0</text>
<text x="172.8" y="106.8">1uF</text>
<text x="172.8" y="104.9">C18</text>
<text x="37" y="111.3">GND</text>
<text x="47.9" y="109.4">SST26VF016B-104V_SN</text>
<text x="74.7" y="112.4" transform="rotate(-90 74.7 112.4)">R12</text>
<text x="78.6" y="112.9" transform="rotate(-90 78.6 112.9)">100K</text>
<text x="193.9" y="119.1">GND</text>
<text x="73.8" y="122">GND</text>
</g>
<g font-size="1.6" fill="#808080">
<text x="30.6" y="31">1</text>
<text x="30.6" y="32.9">2</text>
<text x="30.6" y="34.8">3</text>
<text x="35.1" y="31.8">NC_1</text>
<text x="35.1" y="33.8">NC_2</text>
<text x="35.1" y="35.7">NC_3</text>
<text x="40.9" y="33.8">NC_4</text>
<text x="41.7" y="31.8">VCC</text>
<text x="41.9" y="35.7">SCL</text>
<text x="48.7" y="31">8</text>
<text x="48.7" y="32.9">7</text>
<text x="48.7" y="34.8">6</text>
<text x="30.6" y="36.8">4</text>
<text x="35.1" y="37.6">GND</text>
<text x="41.8" y="37.6">SDA</text>
<text x="48.7" y="36.8">5</text>
<text x="156.5" y="36.8">1</text>
<text x="156.5" y="38.7">2</text>
<text x="156.5" y="40.7">3</text>
<text x="161" y="37.6">PGND_2</text>
<text x="161" y="39.6">PGND</text>
<text x="161" y="41.5">PVIN_2</text>
<text x="173" y="41.5">PVIN</text>
<text x="174.1" y="37.6">SW</text>
<text x="174.6" y="39.6">EN</text>
<text x="180.4" y="40.7">8</text>
<text x="180.4" y="38.7">9</text>
<text x="180.4" y="36.8">10</text>
<text x="156.5" y="42.6">4</text>
<text x="156.5" y="44.5">5</text>
<text x="161" y="43.4">AVIN</text>
<text x="161" y="45.4">AGND</text>
<text x="174.5" y="43.5">PG</text>
<text x="174.7" y="45.4">FB</text>
<text x="180.4" y="44.5">6</text>
<text x="180.4" y="42.6">7</text>
<text x="34.5" y="58.1">1</text>
<text x="39" y="58.9">A0</text>
<text x="43.6" y="58.9">VCC</text>
<text x="50.6" y="58.1">8</text>
<text x="34.5" y="60">2</text>
<text x="34.5" y="62">3</text>
<text x="34.5" y="63.9">4</text>
<text x="39" y="60.9">A1</text>
<text x="39" y="62.8">A2</text>
<text x="39" y="64.8">GND SDA</text>
<text x="43.9" y="62.8">SCL</text>
<text x="44.3" y="60.9">WP</text>
<text x="50.6" y="60">7</text>
<text x="50.6" y="62">6</text>
<text x="50.6" y="63.9">5</text>
<text x="44.2" y="98.8">1</text>
<text x="44.2" y="100.7">2</text>
<text x="48.7" y="99.6">CE#</text>
<text x="48.7" y="101.6">SO/SIO1</text>
<text x="59.7" y="101.6">HOLD/SIO3</text>
<text x="64.9" y="99.6">VDD</text>
<text x="71.9" y="98.8">8</text>
<text x="71.9" y="100.7">7</text>
<text x="184.6" y="99.7">1</text>
<text x="189.1" y="100.6">VOUT1</text>
<text x="196.4" y="100.6">VIN1</text>
<text x="203.6" y="99.7">6</text>
<text x="44.2" y="102.6">3</text>
<text x="44.2" y="104.6">4</text>
<text x="48.7" y="103.5">WP#/SIO2</text>
<text x="48.7" y="105.4">VSS</text>
<text x="62.7" y="105.4">SI/SIO0</text>
<text x="65" y="103.5">SCK</text>
<text x="71.9" y="102.6">6</text>
<text x="71.9" y="104.6">5</text>
<text x="184.6" y="102.6">2</text>
<text x="184.6" y="105.5">3</text>
<text x="189.1" y="103.5">VOUT2</text>
<text x="189.1" y="106.4">GND</text>
<text x="196.4" y="103.5">VIN2</text>
<text x="196.6" y="105" transform="rotate(-90 196.6 105)">EP</text>
<text x="197.8" y="106.4">EN</text>
<text x="203.6" y="102.6">5</text>
<text x="203.6" y="105.5">4</text>
<text x="195.8" y="109.5" transform="rotate(-90 195.8 109.5)">7</text>
</g>
</svg>
